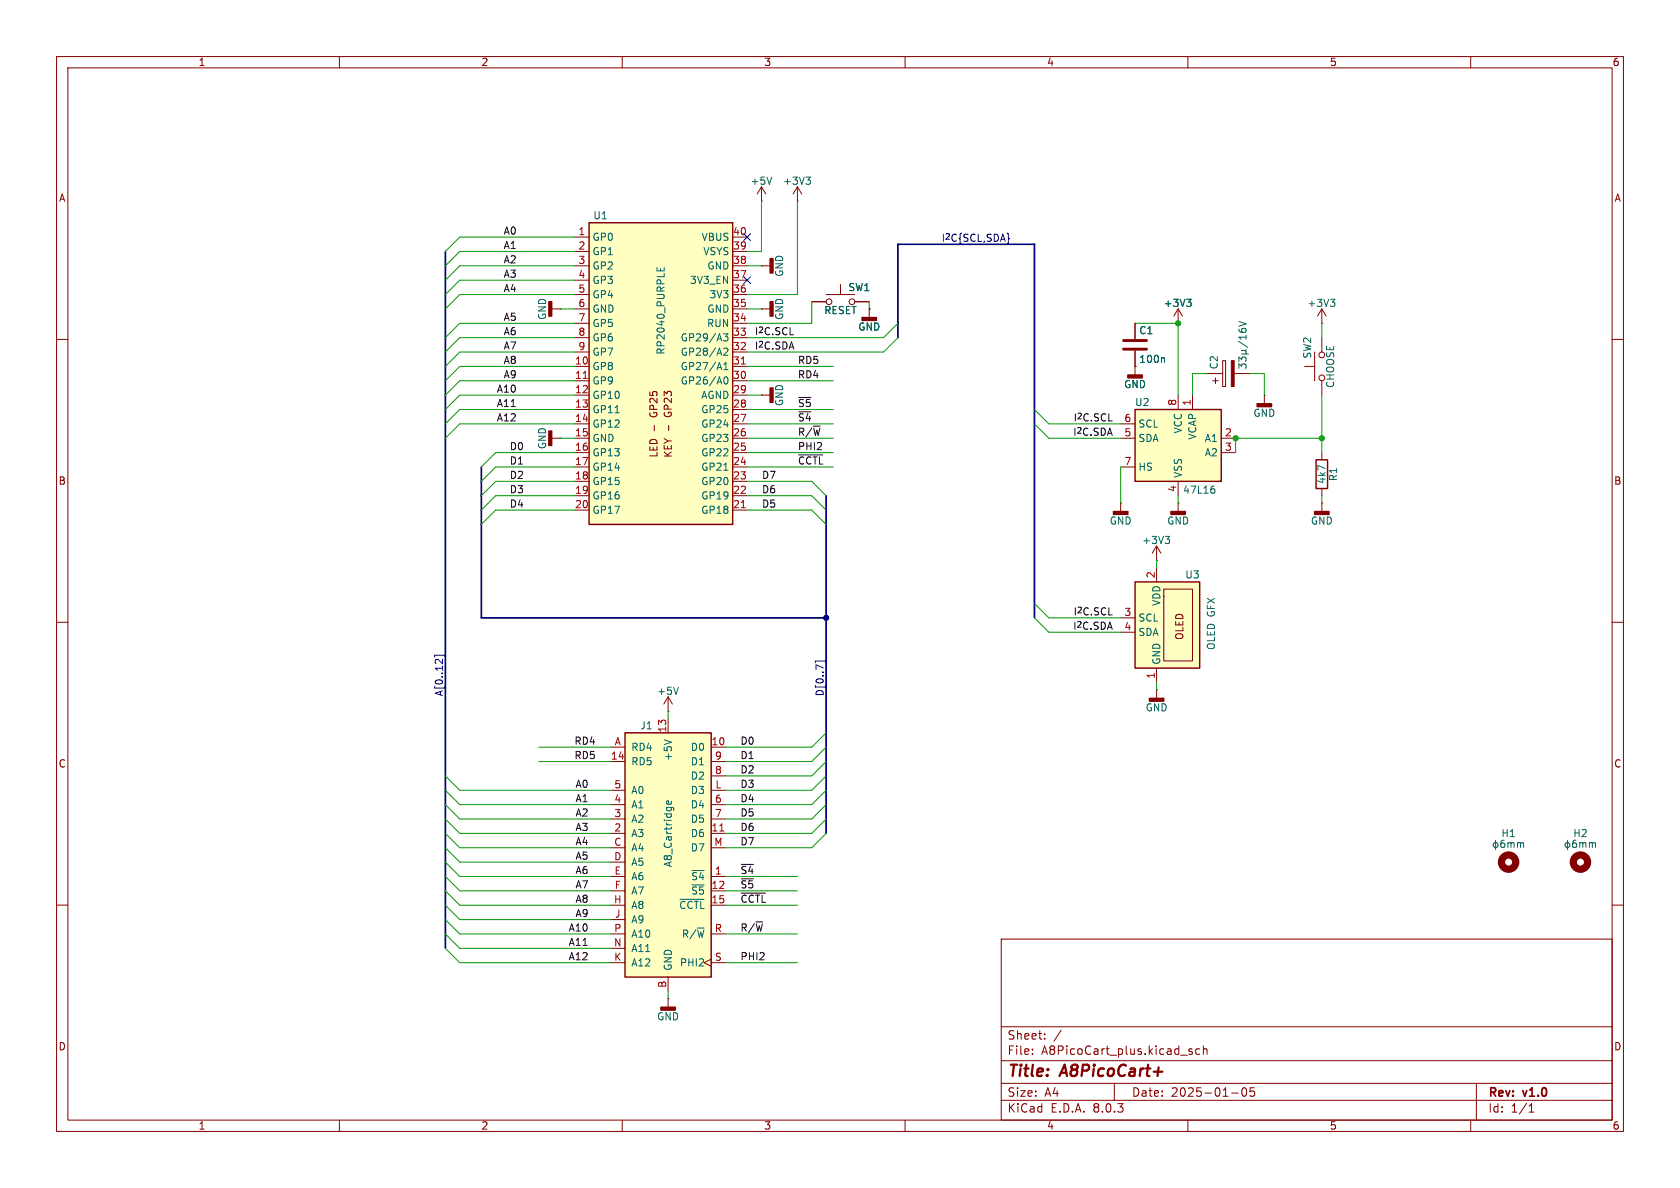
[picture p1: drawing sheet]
<svg xmlns="http://www.w3.org/2000/svg" width="297mm" height="210mm" viewBox="0 0 297 210" stroke-linecap="round" stroke-linejoin="round" font-family="sans-serif">
<g fill="none" stroke="#840000" stroke-width=".18">
<path d="M10 10h277v190h-277zM12 12h273v186h-273zM60 10v2M110 10v2M160 10v2M210 10v2M260 10v2M134.6 35.6h.1M134.6 33l-.7 1.3M134.6 33v2.6M134.6 33l.8 1.3M10 60h2"/>
<path d="M97.5 54.6h1.6M99.1 54.6h.1M285 60h2M10 110h2M285 110h2M10 160h2M285 160h2M177 166h108v32h-108zM60 198v2M110 198v2M160 198v2M177 194.5h108"/>
<path d="M177 191.5h108M177 187.5h108M177 181.5h108M182.5 186.3v.1M182.5 185.5v.1M184.7 183.6v.1M184.7 182.8v.1M187.6 182.1l-1.3 2M197 191.5v3M210 198v2M210.7 185.5l-.3-.1-.2 .2v.2l.5 .2v.3h-.5M212.1 185.5l-.4-.1-.3 .3v.4l.1 .2h.6"/>
<path d="M212.7 185.5l.3-.1 .3 .1 .1 .9M212.7 184.9v1.5M217.7 193.2h1.2M219.7 192.4l.2-.1a.81 .81 0 0 1 .6 .6 .81 .81 0 0 1-.3 .8l-.2 .1a.81 .81 0 0 1-.3-1.4zM221.7 192.3h-.7v.7l.2-.1h.5l.1 .3-.1 .5-.2 .1-.5-.1M260 198v2M261 191.5v6.5M270.3 196.6h.9M270.3 195.5l.4-.4v1.5"/>
</g>
<path d="M204 189.4h1.5" fill="none" stroke="#840000" stroke-width=".4"/>
<path d="M97 53.3h.5v2.6h-.5z" fill="#840000" stroke="#840000" stroke-width=".25"/>
<path d="M136.4 31.3l-.4 1.3" fill="none" stroke="#006464" stroke-width=".18"/>
<path d="M104.1 39.4h25.4v53.3h-25.4z" fill="#ffffc2"/>
<path d="M104.1 39.4h25.4v53.3h-25.4z" fill="none" stroke="#840000" stroke-width=".25"/>
<g fill="none" stroke="#840000" stroke-width=".18">
<path d="M101.6 41.9h2.5M101.6 44.5h2.5M101.6 47h2.5M101.6 59.7h2.5M101.6 57.2h2.5M101.6 54.6h2.5M101.6 52.1h2.5M101.6 49.5h2.5M129.5 41.9h2.6M129.5 44.5h2.6M129.5 47h2.6M129.5 59.7h2.6"/>
<path d="M129.5 57.2h2.6M129.5 54.6h2.6M129.5 52.1h2.6M129.5 49.5h2.6M233.7 59.7v2.5M101.6 64.8h2.5M101.6 67.3h2.5M101.6 69.9h2.5M101.6 72.4h2.5M101.6 74.9h2.5M101.6 77.5h2.5M101.6 62.2h2.5"/>
<path d="M115.7 75.2v1M118.2 75.2v.9M129.5 64.8h2.6M129.5 67.3h2.6M129.5 69.9h2.6M129.5 72.4h2.6M129.5 74.9h2.6M129.5 77.5h2.6M129.5 62.2h2.6M230.6 64.8h1.8M232.4 62.2v5.1M233.7 67.3v2.6"/>
<path d="M101.6 80h2.5M101.6 82.6h2.5M101.6 85.1h2.5M101.6 87.6h2.5M101.6 90.2h2.5M129.5 80h2.6M129.5 82.6h2.6M129.5 85.1h2.6M129.5 87.6h2.6M129.5 90.2h2.6"/>
<circle cx="233.7" cy="66.8" r=".51"/>
<circle cx="233.7" cy="62.7" r=".51"/>
</g>
<path d="M103.1 66.9h.7M131.1 64.4h.7M131.1 89.8h.7" fill="none" stroke="#a90000" stroke-width=".18"/>
<g fill="none" stroke="#006464" stroke-width=".18">
<path d="M116.1 47.3v.6M116.8 47.5v.4M117.4 47.3v.6M127.9 59h.8l-.4 .5 .3 .1v.5l-.2 .2-.4-.1M108.7 73h.8M128 67.1l.1-.4 .2-.1a.68 .68 0 0 1 .4 .7 .68 .68 0 0 1-.4 .6l-.2-.1-.1-.4M128 61.7l.4-.2 .3 .4-.8 .9h.8M128 65.3h.7M128 64.4l.3-.3v1.2M128 83.1h.7M264.4 148.5v1.7M265.5 148.7a.98 .98 0 0 0-.1 1h.5l.1-.4-.2-.3-.4 .1-.1 .2"/>
<path d="M266.6 149.1l.3-.1 .2 .1M266.6 149v.8M267.1 149.1l.2-.1h.3l.1 .8M267.1 149.1v.7M268.3 149.1l.3-.1 .2 .1M268.3 149v.8M268.8 149.1l.2-.1h.3l.1 .8M268.8 149.1v.7"/>
<circle cx="264.4" cy="149.4" r=".44"/>
</g>
<circle cx="266.7" cy="152.4" r="1.27" fill="none" stroke="#840000" stroke-width="1.3"/>
<path d="M200.7 102.9h11.4v15.2h-11.4z" fill="#ffffc2"/>
<path d="M232.7 81.3h2v5.1h-2zM200.7 102.9h11.4v15.2h-11.4z" fill="none" stroke="#840000" stroke-width=".25"/>
<g fill="none" stroke="#840000" stroke-width=".18">
<path d="M134.6 47h.1M134.6 54.6h.1M134.6 47h1.5M134.6 54.6h1.5M200.7 64.8h.1M200.7 64.8v1.5M213.4 66h2.8M214.4 67.3h1M214.9 66.8v1M216.2 63.8h.5v4.5h-.5zM218.2 66h2.8M204.5 99.1h.1"/>
<path d="M204.5 96.5v2.6M204.5 96.5l-.8 1.3M204.5 96.5l.7 1.3M233.7 88.9h.1M233.7 80v1.3M233.7 86.4v1.2M233.7 88.9v1.5M198.1 109.2h2.6M198.1 111.8h2.6M204.5 100.3v2.6M204.5 118.1v2.6M205.7 104.1h5.1v12.7h-5.1z"/>
<path d="M118.1 176.5h.1M118.1 176.5v1.6"/>
</g>
<g fill="none" stroke="#006464" stroke-width=".18">
<path d="M219 58.2l.1 .3a.85 .85 0 0 0 1.2 0l-.1-.4-.5-.1-.2 .3 .1 .3 .1 .2M219 56.8l1.3 .5-1.3 .4M220.3 59.2v.8M220.3 59.6h-1.3l.4 .4M219 60.3l1.6 1.1M219 63.9v-.8l.5 .4 .1-.3h.6l.1 .2-.1 .5M219 65.1v-.8l.5 .4 .1-.3h.6l.1 .2-.1 .5M219.4 62.6h1.3M219.4 62h.7M220.1 62l.2 .1v.3l-.2 .2M220.3 61.8l-.2 .2M206 94.8h.8l-.5 .5"/>
<path d="M206.5 95.3l.3 .2v.3l-.3 .3M277.1 148.5v1.7M278.2 148.7a.98 .98 0 0 0-.1 1h.5l.1-.4-.2-.3-.4 .1-.1 .2M279.3 149.1l.3-.1 .2 .1M279.3 149v.8M279.8 149.1l.2-.1h.3l.1 .8M279.8 149.1v.7M281 149.1l.3-.1 .2 .1M281 149v.8M281.5 149.1l.2-.1h.3l.1 .8M281.5 149.1v.7"/>
<circle cx="277.1" cy="149.4" r=".44"/>
</g>
<circle cx="279.4" cy="152.4" r="1.27" fill="none" stroke="#840000" stroke-width="1.3"/>
<g fill="#840000" stroke="#840000" stroke-width=".25">
<path d="M136.1 45.7h.6v2.6h-.6z"/>
<path d="M136.1 53.3h.6v2.6h-.6z"/>
<path d="M199.4 66.3h2.5v.5h-2.5z"/>
<path d="M116.8 178.1h2.6v.5h-2.6z"/>
<path d="M232.4 90.4h2.5v.5h-2.5z"/>
</g>
<path d="M217.7 63.8h.5v4.5h-.5z" fill="#840000" stroke="#840000" stroke-width=".18"/>
<path d="M200.7 72.4h15.2v12.7h-15.2z" fill="#ffffc2"/>
<path d="M200.7 72.4h15.2v12.7h-15.2z" fill="none" stroke="#840000" stroke-width=".25"/>
<g fill="none" stroke="#840000" stroke-width=".18">
<path d="M200.7 57.2v2.7M233.7 57.2h.1M233.7 54.6l-.8 1.3M233.7 54.6v2.6M233.7 54.6l.7 1.3M134.6 69.9h.1M134.6 69.9h1.5M198.1 77.5h2.6M198.1 74.9h2.6M200.7 62v2.8M208.3 69.9v2.5M210.8 69.9v2.5"/>
<path d="M215.9 77.5h2.5M223.5 69.9h.1M223.5 69.9v1.5M198.1 88.9h.1M198.1 82.6h2.6M198.1 88.9v1.5M208.3 88.9h.1M208.3 85.1v2.5M208.3 88.9v1.5M215.9 80h2.5M204.5 121.9h.1M204.5 121.9v1.5"/>
</g>
<path d="M235.2 52.9h.8l-.4 .5M235.7 53.4l.3 .2v.3l-.3 .3M205.7 63.2l.2 .2v.7M214.3 86.4l.4 .1 .1 .1-.1 .5-.4 .1M214.4 85.9h.3" fill="none" stroke="#006464" stroke-width=".18"/>
<g fill="#840000" stroke="#840000" stroke-width=".25">
<path d="M222.2 71.4h2.6v.5h-2.6z"/>
<path d="M136.1 68.6h.6v2.5h-.6z"/>
<path d="M203.2 123.4h2.5v.6h-2.5z"/>
<path d="M207 90.4h2.5v.5h-2.5z"/>
<path d="M196.8 90.4h2.6v.5h-2.6z"/>
</g>
<path d="M198.6 61.7h4.1M198.6 60.2h4.1" fill="none" stroke="#840000" stroke-width=".51"/>
<path d="M110.5 129.5h15.2v43.2h-15.2z" fill="#ffffc2"/>
<path d="M110.5 129.5h15.2v43.2h-15.2z" fill="none" stroke="#840000" stroke-width=".25"/>
<g fill="none" stroke="#840000" stroke-width=".18">
<path d="M141 35.6h.1M141 33l-.8 1.3M141 33v2.6M141 33l.7 1.3M143.5 53.3h2.5M146 52.1h5.1M148.6 50.3v1.8M151.1 53.3h2.6M153.7 54.6h.1M153.7 54.6v1.5M200.7 57.2v2.7M208.3 57.2h.1"/>
<path d="M208.3 54.6l-.8 1.3M208.3 54.6v2.6M208.3 54.6l.7 1.3M97.5 77.5h1.6M99.1 77.5h.1M200.7 64.8h.1M200.7 62v2.8M107.9 132.1h2.6M107.9 134.6h2.6M107.9 139.7h2.6M118.1 125.7h.1M118.1 123.2v2.5"/>
<path d="M118.1 127v2.5M118.1 123.2l-.8 1.3M118.1 123.2l.8 1.3M125.7 132.1h2.6M125.7 134.6h2.6M125.7 139.7h2.6M125.7 137.2h2.6M107.9 154.9h2.6M107.9 147.3h2.6M107.9 157.5h2.6M107.9 144.8h2.6M107.9 142.2h2.6"/>
<path d="M107.9 149.9h2.6M107.9 152.4h2.6M125.7 154.9h2.6M125.7 147.3h2.6M125.7 157.5h2.6M125.7 144.8h2.6M125.7 142.2h2.6M125.7 149.9h2.6M107.9 160h2.6M107.9 162.6h2.6M107.9 170.2h2.6M107.9 167.6h2.6"/>
<path d="M107.9 165.1h2.6M118.1 172.7v2.6M125.7 169.5l-1.2 .7 1.2 .6M125.7 160h2.6M125.7 170.2h2.6M125.7 165.1h2.6"/>
<circle cx="146.6" cy="53.3" r=".51"/>
<circle cx="150.6" cy="53.3" r=".51"/>
</g>
<path d="M127.2 146.9h.8" fill="none" stroke="#a90000" stroke-width=".18"/>
<path d="M142.5 31.3h.8l-.5 .5M143 31.8l.3 .2v.3l-.3 .3M209.8 52.9h.8l-.4 .5M210.3 53.4l.3 .2v.3l-.3 .3M205.7 63.2l.2 .2v.7M117.4 130.8l1.3 .4M119.9 121.5l-.4 1.3M118.6 141.6l.1 .4-.2 .2-.6-.1v-.5h.2l.2 .6M120.2 159h4.3" fill="none" stroke="#006464" stroke-width=".18"/>
<g fill="#840000" stroke="#840000" stroke-width=".25">
<path d="M97 76.2h.5v2.5h-.5z"/>
<path d="M152.4 56.1h2.5v.5h-2.5z"/>
</g>
<path d="M131.5 41.3l1.2 1.2M131.5 48.9l1.2 1.2M132.7 41.3l-1.2 1.2M132.7 48.9l-1.2 1.2M76.8 116.1v-.3h1.9v.3M77.1 116.6h.4M78.2 116.6v.7M144.1 117.2v-.3h1.9v.3" fill="none" stroke="#000084" stroke-width=".18"/>
<path d="M141.2 80.4h4.3M131 157.9h4.3" fill="none" stroke="#0f0f0f" stroke-width=".18"/>
<path d="M78.7 44.5v123.1M158.7 59.7v-16.5h24.2v66M85.1 82.6v26.6h60.9M146 87.6v59.7" fill="none" stroke="#000084" stroke-width=".3"/>
<g fill="none" stroke="#009600" stroke-width=".18">
<path d="M134.6 35.6v8.9h-2.5M141 35.6v16.5h-8.9M99.1 54.6h2.5M101.6 47h-20.3l-2.6 2.5M101.6 41.9h-20.3l-2.6 2.6M101.6 44.5h-20.3l-2.6 2.5M101.6 49.5h-20.3l-2.6 2.6M101.6 52.1h-20.3l-2.6 2.5M101.6 57.2h-20.3l-2.6 2.5M101.6 59.7h-20.3l-2.6 2.5M132.1 47h2.5M132.1 54.6h2.5"/>
<path d="M143.5 53.3v3.9h-11.4M153.7 53.3v1.3M158.7 57.2l-2.5 2.5h-24.1M158.7 59.7l-2.5 2.5h-24.1M200.7 57.2h7.6v12.7M233.7 57.2v2.5M99.1 77.5h2.5M101.6 72.4h-20.3l-2.6 2.5M101.6 69.9h-20.3l-2.6 2.5M101.6 74.9h-20.3l-2.6 2.6M101.6 64.8h-20.3l-2.6 2.5M101.6 67.3h-20.3l-2.6 2.6"/>
<path d="M101.6 62.2h-20.3l-2.6 2.6M132.1 77.5h15.2M132.1 72.4h15.2M132.1 69.9h2.5M132.1 74.9h15.2M132.1 64.8h15.2M132.1 67.3h15.2M182.9 74.9l2.5 2.6h12.7M182.9 72.4l2.5 2.5h12.7M213.4 66h-2.6v3.9M221 66h2.5v3.9M233.7 69.9v10.1"/>
<path d="M233.7 77.5h-15.3v2.5M101.6 87.6h-14l-2.5 2.6M101.6 90.2h-14l-2.5 2.5M101.6 80h-14l-2.5 2.6M101.6 85.1h-14l-2.5 2.5M101.6 82.6h-14l-2.5 2.5M132.1 87.6h11.4l2.5 2.6M132.1 90.2h11.4l2.5 2.5M132.1 80h15.2M132.1 85.1h11.4l2.5 2.5M132.1 82.6h15.2M198.1 82.6v6.3"/>
<path d="M204.5 99.1v1.2M208.3 87.6v1.3M233.7 87.6v1.3M182.9 109.2l2.5 2.6h12.7M182.9 106.7l2.5 2.5h12.7M78.7 137.2l2.6 2.5h26.6M78.7 139.7l2.6 2.5h26.6M95.2 134.6h12.7M95.2 132.1h12.7M118.1 125.7v1.3M146 132.1l-2.5 2.5h-15.2M146 137.2l-2.5 2.5h-15.2"/>
<path d="M146 139.7l-2.5 2.5h-15.2M146 134.6l-2.5 2.6h-15.2M146 129.5l-2.5 2.6h-15.2M204.5 120.7v1.2M78.7 157.5l2.6 2.5h26.6M78.7 154.9l2.6 2.6h26.6M78.7 142.2l2.6 2.6h26.6M78.7 147.3l2.6 2.6h26.6M78.7 149.9l2.6 2.5h26.6M78.7 144.8l2.6 2.5h26.6M78.7 152.4l2.6 2.5h26.6M128.3 157.5h12.7"/>
<path d="M128.3 154.9h12.7M146 142.2l-2.5 2.6h-15.2M146 147.3l-2.5 2.6h-15.2M146 144.8l-2.5 2.5h-15.2M78.7 165.1l2.6 2.5h26.6M78.7 162.6l2.6 2.5h26.6M78.7 160l2.6 2.6h26.6M78.7 167.6l2.6 2.6h26.6M118.1 175.3v1.2M128.3 160h12.7M128.3 165.1h12.7M128.3 170.2h12.7"/>
</g>
<circle cx="146" cy="109.2" r=".46" fill="#000084" stroke="#000084" stroke-width=".18"/>
<g fill="#009600" stroke="#009600" stroke-width=".18">
<circle cx="208.3" cy="57.2" r=".46"/>
<circle cx="233.7" cy="77.5" r=".46"/>
<circle cx="218.4" cy="77.5" r=".46"/>
</g>
<g font-size="2.8" fill="#840000">
<text x="178" y="190.9">Title:</text>
<text x="187.7" y="190.9">A8PicoCart+</text>
</g>
<g font-size="2.1" fill="#840000">
<text x="178" y="184">Sheet:</text>
<text x="178" y="186.7">File:</text>
<text x="184.1" y="186.7">A8PicoCart_plus.kicad_sch</text>
<text x="178" y="196.9">KiCad</text>
<text x="178" y="194.1">Size:</text>
<text x="184.7" y="194.1">A4</text>
<text x="185.7" y="196.9">E.D.A.</text>
<text x="193.3" y="196.9">8.0.3</text>
<text x="200" y="194.1">Date:</text>
<text x="207" y="194.1">2025-01-05</text>
<text x="263" y="194.3">Rev:</text>
<text x="263" y="196.9">Id:</text>
<text x="267.1" y="196.9">1/1</text>
<text x="269.4" y="194.3">v1.0</text>
</g>
<g font-size="1.8" fill="#840000">
<text x="35" y="11.9">1</text>
<text x="85" y="11.9">2</text>
<text x="135" y="11.9">3</text>
<text x="185" y="11.9">4</text>
<text x="235" y="11.9">5</text>
<text x="285" y="11.9">6</text>
<text x="10.3" y="35.9">A</text>
<text x="285.3" y="35.9">A</text>
<text x="116.4" y="73.6" transform="rotate(-90 116.4 73.6)">GP25</text>
<text x="119" y="73.6" transform="rotate(-90 119 73.6)">GP23</text>
<text x="116.4" y="81" transform="rotate(-90 116.4 81)">LED -</text>
<text x="119" y="81" transform="rotate(-90 119 81)">KEY -</text>
<text x="10.3" y="85.9">B</text>
<text x="285.3" y="85.9">B</text>
<text x="209.4" y="113.2" transform="rotate(-90 209.4 113.2)">OLED</text>
<text x="10.3" y="135.9">C</text>
<text x="285.3" y="135.9">C</text>
<text x="10.3" y="185.9">D</text>
<text x="285.3" y="185.9">D</text>
<text x="35" y="199.9">1</text>
<text x="85" y="199.9">2</text>
<text x="135" y="199.9">3</text>
<text x="185" y="199.9">4</text>
<text x="235" y="199.9">5</text>
<text x="285" y="199.9">6</text>
</g>
<g font-size="1.8" fill="#006464">
<text x="132.6" y="32.9">+5V</text>
<text x="138.3" y="32.9">+3V3</text>
<text x="104.8" y="39">U1</text>
<text x="104.6" y="42.8">GP0</text>
<text x="104.6" y="45.3">GP1</text>
<text x="104.6" y="47.9">GP2</text>
<text x="123.9" y="42.8">VBUS</text>
<text x="124.2" y="45.3">VSYS</text>
<text x="125" y="47.9">GND</text>
<text x="104.6" y="50.4">GP3</text>
<text x="104.6" y="52.9">GP4</text>
<text x="121.9" y="50.4">3V3_EN</text>
<text x="125.3" y="52.9">3V3</text>
<text x="138.7" y="49" transform="rotate(-90 138.7 49)">GND</text>
<text x="149.9" y="51.7">SW1</text>
<text x="96.7" y="56.6" transform="rotate(-90 96.7 56.6)">GND</text>
<text x="104.6" y="55.5">GND</text>
<text x="104.6" y="58">GP5</text>
<text x="124.9" y="58">RUN</text>
<text x="125" y="55.5">GND</text>
<text x="138.7" y="56.6" transform="rotate(-90 138.7 56.6)">GND</text>
<text x="145.6" y="55.7">RESET</text>
<text x="151.6" y="58.6">GND</text>
<text x="201.3" y="59.3">C1</text>
<text x="205.6" y="54.5">+3V3</text>
<text x="231" y="54.5">+3V3</text>
<text x="104.6" y="65.6">GP8</text>
<text x="104.6" y="60.6">GP6</text>
<text x="104.6" y="63.1">GP7</text>
<text x="117.7" y="62.8" transform="rotate(-90 117.7 62.8)">RP2040_PURPLE</text>
<text x="120.2" y="65.6">GP27/A1</text>
<text x="120.2" y="63.1">GP28/A2</text>
<text x="120.2" y="60.6">GP29/A3</text>
<text x="201.3" y="64.4">100n</text>
<text x="215.5" y="65.4" transform="rotate(-90 215.5 65.4)">C2</text>
<text x="232" y="63.5" transform="rotate(-90 232 63.5)">SW2</text>
<text x="104.6" y="68.2">GP9</text>
<text x="104.6" y="70.7">GP10</text>
<text x="120.2" y="68.2">GP26/A0</text>
<text x="123.9" y="70.7">AGND</text>
<text x="138.7" y="71.9" transform="rotate(-90 138.7 71.9)">GND</text>
<text x="198.6" y="68.8">GND</text>
<text x="200.6" y="72">U2</text>
<text x="236.1" y="68.7" transform="rotate(-90 236.1 68.7)">CHOOSE</text>
<text x="104.6" y="73.3">GP11</text>
<text x="104.6" y="75.8">GP12</text>
<text x="123.9" y="75.8">GP24</text>
<text x="123.9" y="73.3">GP25</text>
<text x="201.2" y="75.8">SCL</text>
<text x="209.1" y="76.7" transform="rotate(-90 209.1 76.7)">VCC</text>
<text x="211.7" y="77.8" transform="rotate(-90 211.7 77.8)">VCAP</text>
<text x="221.5" y="73.9">GND</text>
<text x="96.7" y="79.5" transform="rotate(-90 96.7 79.5)">GND</text>
<text x="104.6" y="78.3">GND</text>
<text x="104.6" y="80.9">GP13</text>
<text x="104.6" y="83.4">GP14</text>
<text x="123.9" y="83.4">GP21</text>
<text x="123.9" y="80.9">GP22</text>
<text x="123.9" y="78.3">GP23</text>
<text x="201.2" y="78.3">SDA</text>
<text x="201.2" y="83.4">HS</text>
<text x="212.9" y="78.3">A1</text>
<text x="212.9" y="80.9">A2</text>
<text x="104.6" y="86">GP15</text>
<text x="104.6" y="88.5">GP16</text>
<text x="123.9" y="88.5">GP19</text>
<text x="123.9" y="86">GP20</text>
<text x="209.1" y="87.5">47L16</text>
<text x="209.1" y="84.6" transform="rotate(-90 209.1 84.6)">VSS</text>
<text x="234.5" y="85.6" transform="rotate(-90 234.5 85.6)">4k7</text>
<text x="236.6" y="85.2" transform="rotate(-90 236.6 85.2)">R1</text>
<text x="104.6" y="91">GP17</text>
<text x="123.9" y="91">GP18</text>
<text x="196.1" y="92.9">GND</text>
<text x="206.2" y="92.9">GND</text>
<text x="231.6" y="92.9">GND</text>
<text x="201.8" y="96.4">+3V3</text>
<text x="205.3" y="107.2" transform="rotate(-90 205.3 107.2)">VDD</text>
<text x="209.4" y="102.5">U3</text>
<text x="201.2" y="110.1">SCL</text>
<text x="201.2" y="112.6">SDA</text>
<text x="205.3" y="117.6" transform="rotate(-90 205.3 117.6)">GND</text>
<text x="215" y="115" transform="rotate(-90 215 115)">OLED GFX</text>
<text x="116.1" y="123">+5V</text>
<text x="202.4" y="126">GND</text>
<text x="113.1" y="129.1">J1</text>
<text x="111.5" y="135.5">RD5</text>
<text x="111.5" y="132.9">RD4</text>
<text x="119" y="134.6" transform="rotate(-90 119 134.6)">+5V</text>
<text x="122" y="132.9">D0</text>
<text x="122" y="135.5">D1</text>
<text x="111.5" y="143.1">A1</text>
<text x="111.5" y="140.6">A0</text>
<text x="122" y="143.1">D4</text>
<text x="122" y="138">D2</text>
<text x="122" y="140.6">D3</text>
<text x="111.5" y="148.2">A3</text>
<text x="111.5" y="145.6">A2</text>
<text x="122" y="148.2">D6</text>
<text x="122" y="145.6">D5</text>
<text x="265.3" y="148.2">H1</text>
<text x="278" y="148.2">H2</text>
<text x="111.5" y="150.7">A4</text>
<text x="111.5" y="153.3">A5</text>
<text x="111.5" y="155.8">A6</text>
<text x="119" y="153.4" transform="rotate(-90 119 153.4)">A8_Cartridge</text>
<text x="122" y="150.7">D7</text>
<text x="122.1" y="155.8">~{S4}</text>
<text x="111.5" y="158.3">A7</text>
<text x="111.5" y="160.9">A8</text>
<text x="120" y="160.9">~{CCTL}</text>
<text x="122.1" y="158.3">~{S5}</text>
<text x="111.5" y="163.4">A9</text>
<text x="111.5" y="166">A10</text>
<text x="120.5" y="166">R/~{W}</text>
<text x="111.5" y="171">A12</text>
<text x="111.5" y="168.5">A11</text>
<text x="119" y="171.7" transform="rotate(-90 119 171.7)">GND</text>
<text x="120.1" y="171">PHI2</text>
<text x="116.1" y="180.6">GND</text>
</g>
<g font-size="1.8" fill="#0f0f0f">
<text x="88.9" y="41.6">A0</text>
<text x="88.9" y="44.1">A1</text>
<text x="88.9" y="46.6">A2</text>
<text x="88.9" y="51.7">A4</text>
<text x="88.9" y="49.2">A3</text>
<text x="88.9" y="59.3">A6</text>
<text x="88.9" y="56.8">A5</text>
<text x="133.3" y="59.3">I^{2}C.SCL</text>
<text x="88.9" y="64.4">A8</text>
<text x="88.9" y="61.9">A7</text>
<text x="133.3" y="61.9">I^{2}C.SDA</text>
<text x="141" y="64.4">RD5</text>
<text x="87.7" y="69.5">A10</text>
<text x="88.9" y="67">A9</text>
<text x="141" y="67">RD4</text>
<text x="87.7" y="72">A11</text>
<text x="87.7" y="74.6">A12</text>
<text x="141" y="74.6">~{S4}</text>
<text x="141" y="72">~{S5}</text>
<text x="141" y="77.1">R/~{W}</text>
<text x="189.6" y="77.1">I^{2}C.SDA5</text>
<text x="189.7" y="74.6">I^{2}C.SCL6</text>
<text x="90" y="79.7">D0</text>
<text x="90" y="82.2">D1</text>
<text x="141" y="82.2">~{CCTL}</text>
<text x="141" y="79.7">PHI2</text>
<text x="90" y="89.8">D4</text>
<text x="90" y="87.3">D3</text>
<text x="90" y="84.7">D2</text>
<text x="134.6" y="89.8">D5</text>
<text x="134.6" y="84.7">D7</text>
<text x="134.6" y="87.3">D6</text>
<text x="189.6" y="111.4">I^{2}C.SDA4</text>
<text x="189.7" y="108.9">I^{2}C.SCL3</text>
<text x="101.5" y="131.7">RD4</text>
<text x="130.8" y="131.7">D0</text>
<text x="101.5" y="134.3">RD5</text>
<text x="130.8" y="136.8">D2</text>
<text x="130.8" y="134.3">D1</text>
<text x="101.6" y="141.9">A1</text>
<text x="101.6" y="139.4">A0</text>
<text x="130.8" y="141.9">D4</text>
<text x="130.8" y="139.4">D3</text>
<text x="101.6" y="147">A3</text>
<text x="101.6" y="149.5">A4</text>
<text x="101.6" y="144.4">A2</text>
<text x="130.8" y="144.4">D5</text>
<text x="130.8" y="149.5">D7</text>
<text x="130.8" y="147">D6</text>
<text x="101.6" y="154.6">A6</text>
<text x="101.6" y="152.1">A5</text>
<text x="130.8" y="154.6">~{S4}</text>
<text x="101.6" y="157.1">A7</text>
<text x="101.6" y="159.7">A8</text>
<text x="130.8" y="159.7">~{CCTL}</text>
<text x="130.8" y="157.1">~{S5}</text>
<text x="100.4" y="167.3">A11</text>
<text x="100.4" y="164.8">A10</text>
<text x="101.6" y="162.2">A9</text>
<text x="130.8" y="164.8">R/~{W}</text>
<text x="100.4" y="169.8">A12</text>
<text x="130.8" y="169.8">PHI2</text>
</g>
<g font-size="1.8" fill="#a90000">
<text x="102.2" y="41.7">1</text>
<text x="129.5" y="41.7">40</text>
<text x="102.2" y="44.2">2</text>
<text x="102.2" y="46.7">3</text>
<text x="129.5" y="46.7">38</text>
<text x="129.5" y="44.2">39</text>
<text x="102.2" y="49.3">4</text>
<text x="102.2" y="51.8">5</text>
<text x="129.5" y="51.8">36</text>
<text x="129.5" y="49.3">37</text>
<text x="102.2" y="54.4">6</text>
<text x="102.2" y="56.9">7</text>
<text x="102.2" y="59.4">8</text>
<text x="129.5" y="59.4">33</text>
<text x="129.5" y="56.9">34</text>
<text x="129.5" y="54.4">35</text>
<text x="101.6" y="64.5">10</text>
<text x="102.2" y="62">9</text>
<text x="129.5" y="64.5">31</text>
<text x="129.5" y="62">32</text>
<text x="101.6" y="67.1">11</text>
<text x="101.6" y="69.6">12</text>
<text x="129.5" y="69.6">29</text>
<text x="129.5" y="67.1">30</text>
<text x="208" y="71.8" transform="rotate(-90 208 71.8)">8</text>
<text x="210.6" y="71.8" transform="rotate(-90 210.6 71.8)">1</text>
<text x="101.6" y="72.1">13</text>
<text x="101.6" y="74.7">14</text>
<text x="101.6" y="77.2">15</text>
<text x="129.5" y="77.2">26</text>
<text x="129.5" y="74.7">27</text>
<text x="129.5" y="72.1">28</text>
<text x="216.5" y="77.2">2</text>
<text x="101.6" y="79.8">16</text>
<text x="101.6" y="82.3">17</text>
<text x="129.5" y="82.3">24</text>
<text x="129.5" y="79.8">25</text>
<text x="198.7" y="82.3">7</text>
<text x="216.5" y="79.8">3</text>
<text x="101.6" y="84.8">18</text>
<text x="101.6" y="87.4">19</text>
<text x="101.6" y="89.9">20</text>
<text x="129.5" y="89.9">21</text>
<text x="129.5" y="87.4">22</text>
<text x="129.5" y="84.8">23</text>
<text x="208" y="87.1" transform="rotate(-90 208 87.1)">4</text>
<text x="204.2" y="102.3" transform="rotate(-90 204.2 102.3)">2</text>
<text x="204.2" y="120.1" transform="rotate(-90 204.2 120.1)">1</text>
<text x="108.6" y="131.8">A</text>
<text x="117.9" y="129.6" transform="rotate(-90 117.9 129.6)">13</text>
<text x="125.7" y="131.8">10</text>
<text x="107.9" y="134.4">14</text>
<text x="126.3" y="136.9">8</text>
<text x="126.3" y="134.4">9</text>
<text x="108.5" y="142">4</text>
<text x="108.5" y="139.4">5</text>
<text x="126.3" y="142">6</text>
<text x="126.4" y="139.4">L</text>
<text x="108.5" y="149.6">C</text>
<text x="108.5" y="147.1">2</text>
<text x="108.5" y="144.5">3</text>
<text x="125.7" y="147.1">11</text>
<text x="126.2" y="149.6">M</text>
<text x="126.3" y="144.5">7</text>
<text x="108.5" y="152.1">D</text>
<text x="108.5" y="154.7">E</text>
<text x="126.3" y="154.7">1</text>
<text x="108.5" y="159.8">H</text>
<text x="108.6" y="157.2">F</text>
<text x="125.7" y="157.2">12</text>
<text x="125.7" y="159.8">15</text>
<text x="108.5" y="167.4">N</text>
<text x="108.5" y="164.8">P</text>
<text x="108.6" y="162.3">J</text>
<text x="126.3" y="164.8">R</text>
<text x="108.5" y="169.9">K</text>
<text x="126.3" y="169.9">S</text>
<text x="117.9" y="174.7" transform="rotate(-90 117.9 174.7)">B</text>
</g>
<g font-size="1.8" fill="#000084">
<text x="166.4" y="42.8">I^{2}C{SCL,SDA}</text>
<text x="78.4" y="123.2" transform="rotate(-90 78.4 123.2)">A[0..12]</text>
<text x="145.7" y="123.2" transform="rotate(-90 145.7 123.2)">D[0..7]</text>
</g>
</svg>
